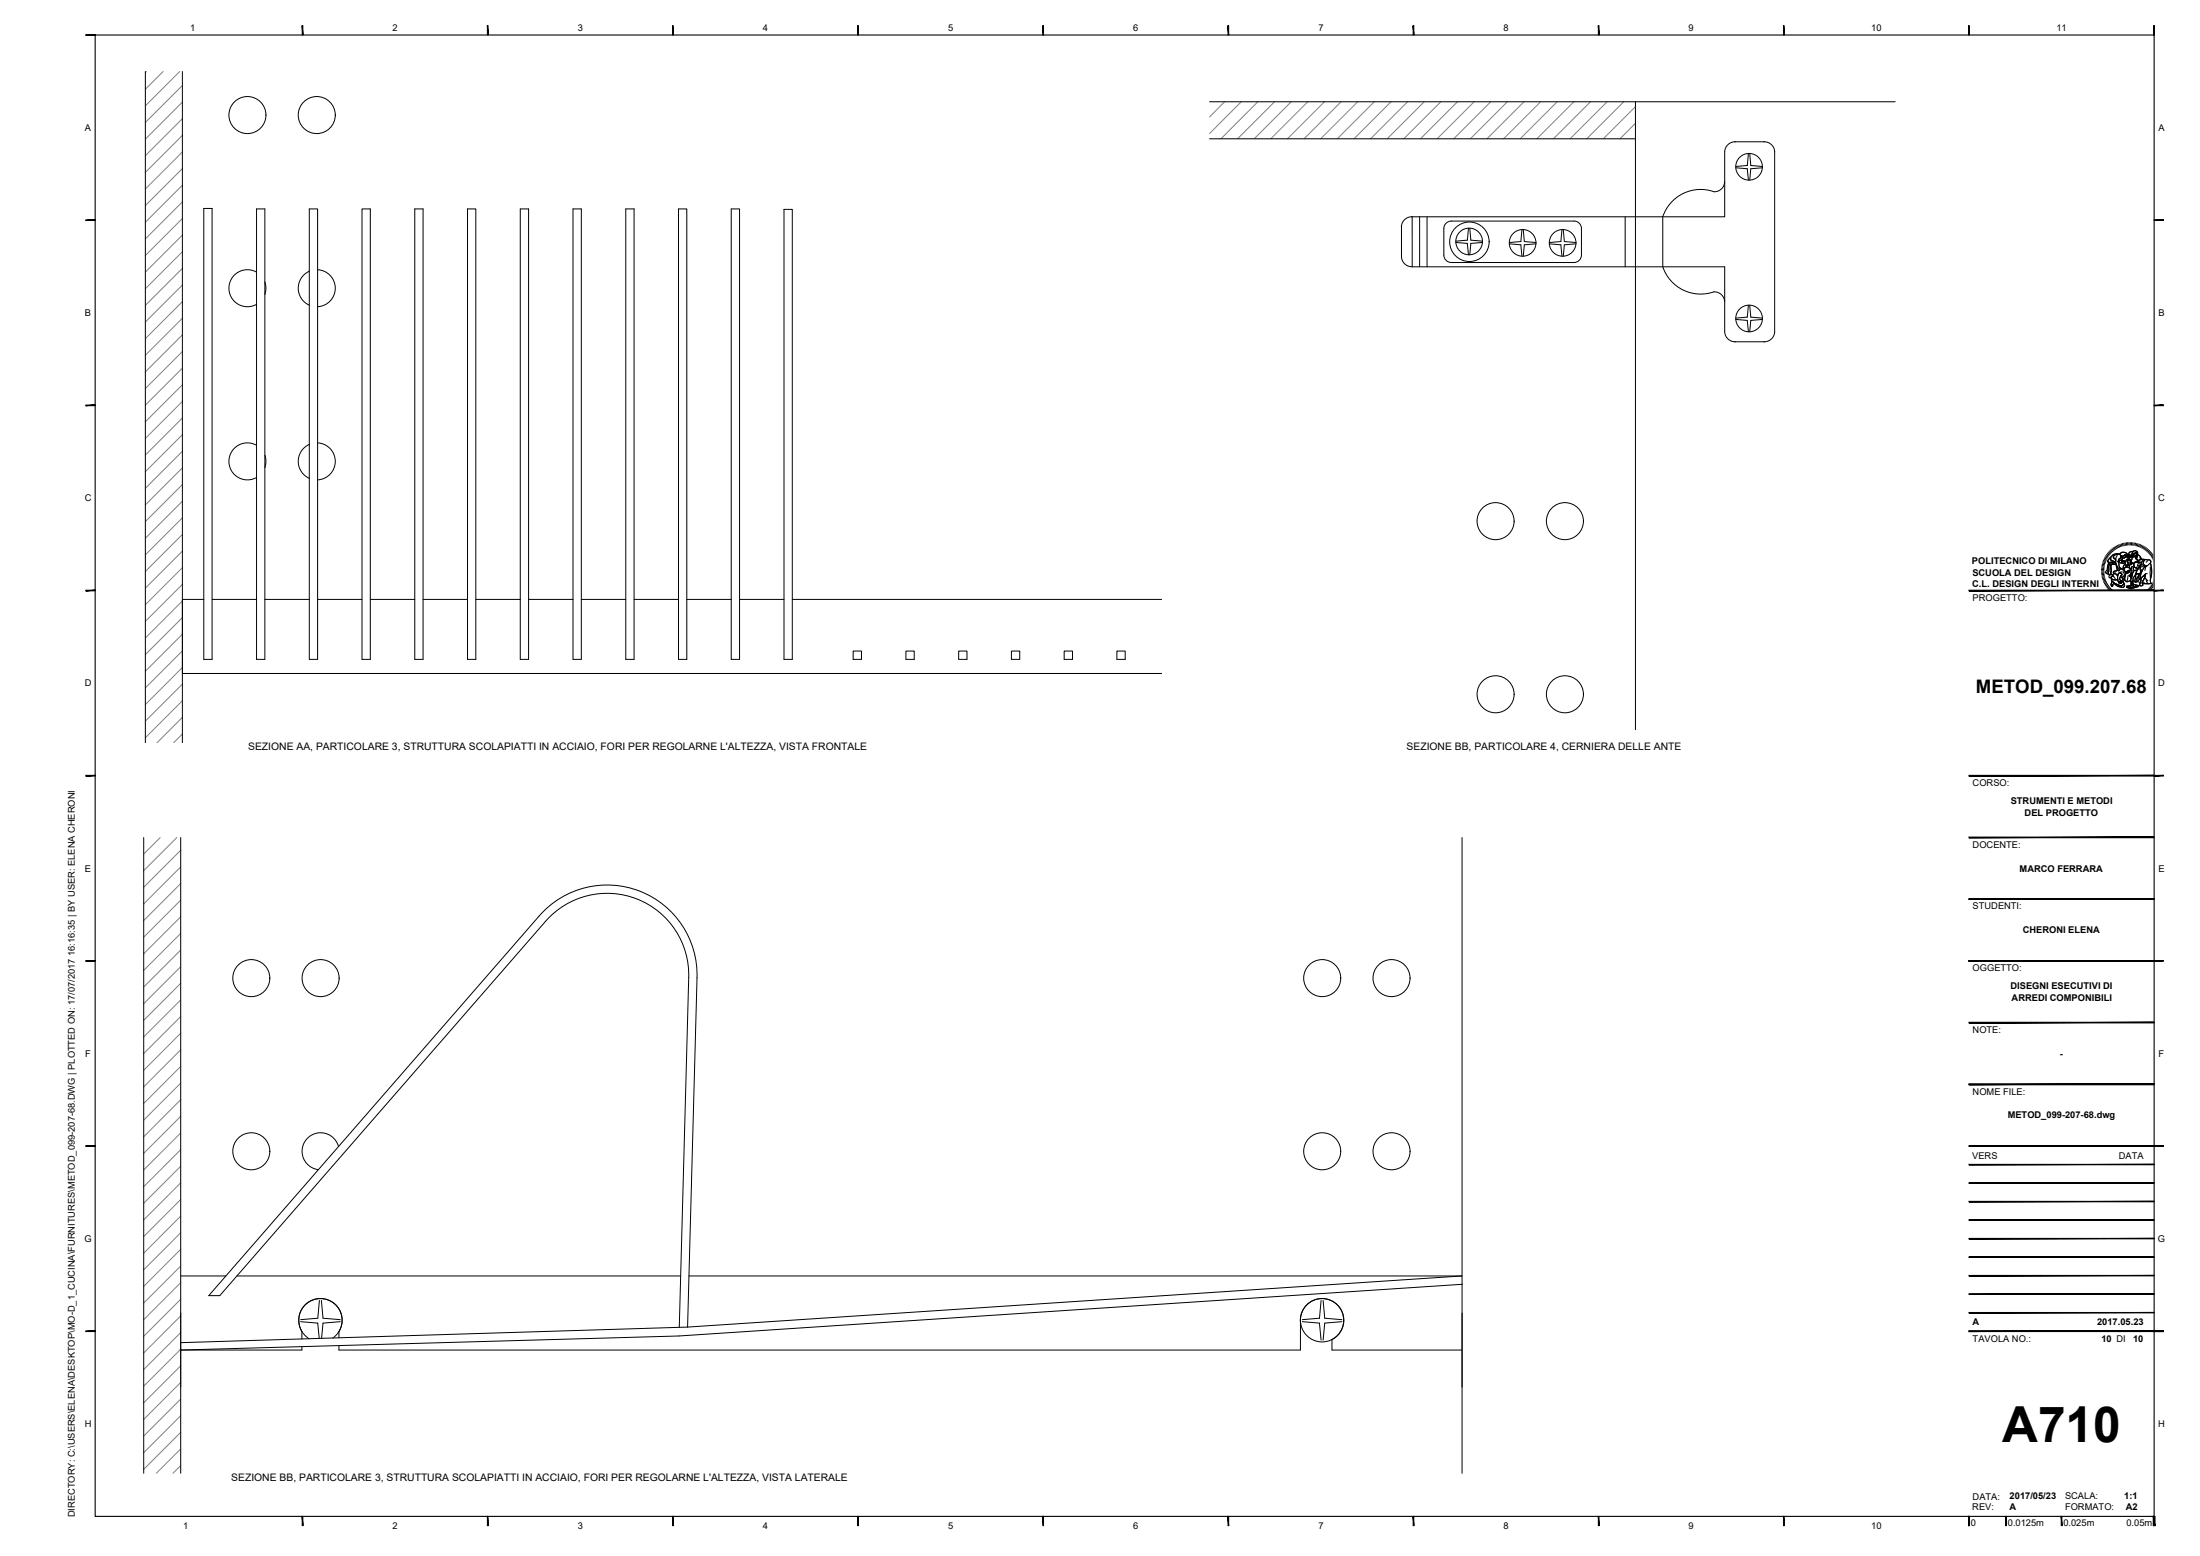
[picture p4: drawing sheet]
<svg xmlns="http://www.w3.org/2000/svg" width="594mm" height="420mm" viewBox="0 0 594 420" stroke-linecap="round" stroke-linejoin="round" font-family="sans-serif">
<!-- layer: A-SECT-MCUT -->
<g fill="none" stroke="#808080" stroke-width=".27">
<path d="M39.5 19.3l-.2 .3M44 19.3l-4.7 4.8M48.5 19.3l-9.2 9.3M49.3 23.1l-10 10M49.3 27.6l-10 10M49.3 32l-10 10.1M49.3 36.5l-10 10M330.7 27.5l-4.1 4.1M335.2 27.5l-8.6 8.6M339.7 27.5l-10 10M344.2 27.5l-10 10M348.7 27.5l-10 10"/>
<path d="M353.2 27.5l-10 10M357.6 27.5l-10 10M362.1 27.5l-10 10M366.6 27.5l-10 10M371.1 27.5l-10 10M375.6 27.5l-10 10M380.1 27.5l-10 10M384.6 27.5l-10 10M389.1 27.5l-10 10M393.6 27.5l-10 10M398.1 27.5l-10 10M402.5 27.5l-10 10"/>
<path d="M407 27.5l-10 10M411.5 27.5l-10 10M416 27.5l-10 10M420.5 27.5l-10 10M425 27.5l-10 10M429.5 27.5l-10 10M434 27.5l-10 10M438.5 27.5l-10 10M441.6 28.8l-8.6 8.7M441.6 33.3l-4.2 4.2M49.3 41l-10 10M49.3 45.5l-10 10"/>
<path d="M49.3 50l-10 10M49.3 54.5l-10 10M49.3 59l-10 10M49.3 63.5l-10 10M49.3 68l-10 10M49.3 72.5l-10 10M49.3 77l-10 10M49.3 81.5l-10 9.9M49.3 85.9l-10 10M49.3 90.4l-10 10M49.3 94.9l-10 10M49.3 99.4l-10 10"/>
<path d="M49.3 103.9l-10 10M49.3 108.4l-10 10M49.3 112.9l-10 10M49.3 117.4l-10 10M49.3 121.9l-10 10M49.3 126.3l-10 10M49.3 130.8l-10 10M49.3 135.3l-10 10M49.3 139.8l-10 10M49.3 144.3l-10 10M49.3 148.8l-10 10M49.3 153.3l-10 10"/>
<path d="M49.3 157.8l-10 10M49.3 162.3l-10 10M49.3 166.8l-10 10M49.3 171.3l-10 10M49.3 175.8l-10 10M49.3 180.2l-10 10M49.3 184.7l-10 10M49.3 189.2l-10 10M49.3 193.7l-6.9 6.9M49.3 198.2l-2.4 2.4M43.3 226.2l-4.5 4.4M47.7 226.2l-8.9 8.9"/>
<path d="M48.8 229.6l-10 10M48.8 234.1l-10 10M48.8 238.6l-10 10M48.8 243.1l-10 10M48.8 247.6l-10 10M48.8 252l-10 10M48.8 256.5l-10 10M48.8 261l-10 10M48.8 265.5l-10 10M48.8 270l-10 10M48.8 274.5l-10 10M48.8 279l-10 10"/>
<path d="M48.8 283.5l-10 10M48.8 288l-10 10M48.8 292.5l-10 10M48.8 297l-10 10M48.8 301.4l-10 10M48.8 305.9l-10 10M48.8 310.4l-10 10M48.8 314.9l-10 10M48.8 319.4l-10 10M48.8 323.9l-10 10M48.8 328.4l-10 10M48.8 332.9l-10 10"/>
<path d="M48.8 337.4l-10 10M48.8 341.9l-10 10M48.8 346.3l-10 10M48.8 350.8l-10 10M48.8 355.3l-10 10M48.8 359.8l-10 10M48.8 364.3l-10 10M48.8 368.8l-10 10M48.8 373.3l-10 10M48.8 377.8l-10 10M48.8 382.3l-10 10M48.8 386.8l-10 10"/>
<path d="M48.8 391.2l-6.6 6.6M48.8 395.7l-2.1 2.1"/>
</g>
<!-- layer: A-FURN -->
<g fill="none" stroke="#000" stroke-width=".27">
<path d="M39.3 19.3v181.3M49.3 19.3v181.3M326.6 27.5h115v169.6M326.6 37.5h115M441.6 27.5h70.2M471.8 45.6l.3 3M472.1 41.5l-.3 3.2M472.5 41.5l.3 3.2M472.8 45.6l-.3 3M69.3 73.5a5 5 0 0 0-7.5 4.3 5 5 0 0 0 7.5 4.4M71.5 76.1l.3 1.7-.3 1.7M83.5 73.3a5 5 0 0 0-3 4.5 5 5 0 0 0 3 4.6"/>
<path d="M85.8 72.8a5 5 0 0 1 4.7 5 5 5 0 0 1-4.7 5M396.2 65.7l.3 3.1M396.5 61.7l-.3 3.1M396.9 61.7l.3 3.1M397.2 65.7l-.3 3.1M410.7 66.1l.3 3.1M411 62l-.3 3.2M411.3 62l.3 3.2M411.6 66.1l-.3 3.1M421.5 66.1l.3 3.1M421.8 62l-.3 3.2M422.1 62l.3 3.2"/>
<path d="M422.4 66.1l-.3 3.1M471.8 86.5l.3 3.1M472.1 82.4l-.3 3.2M472.5 82.4l.3 3.2M472.8 86.5l-.3 3.1M85.8 119.6a5 5 0 0 1 4.7 5 5 5 0 0 1-4.7 5M69.3 120.2a5 5 0 0 0-7.5 4.4 5 5 0 0 0 7.5 4.3M71.5 122.9l.3 1.7-.3 1.7M83.5 120a5 5 0 0 0-3 4.6 5 5 0 0 0 3 4.6M55 161.9h-5.7v20h264.4M57.3 161.9h12M71.5 161.9h12"/>
<path d="M85.8 161.9h12M100 161.9h12M114.2 161.9h12M128.5 161.9h12M142.7 161.9h12M157 161.9h12M171.2 161.9h12M185.5 161.9h12M199.7 161.9h12M213.9 161.9h99.8M38.8 226.2v171.6M48.8 226.2v171.6"/>
<path d="M394.8 226.2v171.6M91.4 309.6a5 5 0 0 0-8.6-2 5 5 0 0 0 3.2 8.2M48.8 344.5h12.2M64 344.5h119.8M186 344.5h208.8M81.5 363.6v.9h-32.7M91.5 361.3v-1.8a5.9 5.9 0 0 0-5-8.9 5.9 5.9 0 0 0-5 8.9v2.1M91.5 363.3v1.2h259.7v-7.4a5.9 5.9 0 0 1 8.6-5.8 5.9 5.9 0 0 1-.1 10.4v2.8h35.1"/>
<circle cx="66.8" cy="31.1" r="5"/>
<circle cx="85.5" cy="31.1" r="5"/>
<circle cx="403.9" cy="140.7" r="5"/>
<circle cx="422.6" cy="140.7" r="5"/>
<circle cx="403.9" cy="187.5" r="5"/>
<circle cx="422.6" cy="187.5" r="5"/>
<circle cx="67.9" cy="264.1" r="5"/>
<circle cx="86.6" cy="264.1" r="5"/>
<circle cx="357" cy="264.1" r="5"/>
<circle cx="375.8" cy="264.1" r="5"/>
<circle cx="67.9" cy="310.9" r="5"/>
<circle cx="357" cy="310.9" r="5"/>
<circle cx="375.8" cy="310.9" r="5"/>
</g>
<!-- layer: COSTR -->
<g fill="none" stroke="#000" stroke-width=".27">
<path d="M468.4 38.3h8.1M468.6 38.3a2.81 2.81 0 0 0-2.9 2.7v17.5h-84.6M476.3 38.3a2.8 2.8 0 0 1 2.9 2.7v48.6a2.81 2.81 0 0 1-2.9 2.7M55 56.3h2.3v121.7h-2.3zM69.3 56.4h2.2v121.6h-2.2zM83.5 56.4h2.3v121.6h-2.3zM97.8 56.4h2.2v121.6h-2.2zM112 56.4h2.2v121.6h-2.2zM126.2 56.4h2.3v121.6h-2.3zM140.5 56.4h2.2v121.6h-2.2zM154.7 56.4h2.3v121.6h-2.3zM169 56.4h2.2v121.6h-2.2z"/>
<path d="M183.2 56.4h2.3v121.6h-2.3zM197.5 56.4h2.2v121.6h-2.2zM211.7 56.5h2.2v121.5h-2.2zM383.3 58.5v13.5M385.4 58.5v13.5M438.9 58.5v13.5M465.7 49.1a2.7 2.7 0 0 1-3.8 2.4 10.8 10.8 0 0 0-12.9 7v13.5a10.8 10.8 0 0 0 13.8 6.8 2.8 2.8 0 0 1 2.9 2.7M468.7 45.3l3.1 .3M471.8 44.7l-3.1 .3M472.8 44.7l3.1 .3M475.9 45.3l-3.1 .3M378.4 61.2a2.81 2.81 0 0 1 2.9-2.7v13.5"/>
<path d="M378.4 61v8.4M378.4 69.3a2.81 2.81 0 0 0 3 2.7M381.3 72h84.4v17.6a2.81 2.81 0 0 0 2.9 2.7M390.5 60.3l.9-.5 .5-.1h33.1a1.99 1.99 0 0 1 2 2v7.2a1.99 1.99 0 0 1-2 2h-33.1a2.01 2.01 0 0 1-2-2v-7.2l.1-.5zM393.1 65.5l3.1 .2M396.2 64.8l-3.1 .3M397.2 64.8l3.1 .3M400.3 65.5l-3.1 .2M407.6 65.8l3.1 .3M410.7 65.2l-3.1 .3M411.6 65.2l3.1 .3M414.7 65.8l-3.1 .3"/>
<path d="M418.4 65.8l3.1 .3M421.5 65.2l-3.1 .3M422.4 65.2l3.1 .3M425.5 65.8l-3.1 .3M468.4 92.3h8.1M468.7 86.3l3.1 .2M471.8 85.6l-3.1 .3M472.8 85.6l3.1 .3M475.9 86.3l-3.1 .2M230.4 175.8h2.2v2.2h-2.2zM244.6 175.8h2.3v2.2h-2.3zM258.9 175.8h2.2v2.2h-2.2z"/>
<path d="M273.1 175.8h2.3v2.2h-2.3zM287.4 175.8h2.2v2.2h-2.2zM301.6 175.8h2.2v2.2h-2.2zM145.6 247.3l-89.2 102.6h2.9l88-101.1a22.1 22.1 0 0 1 24.7-6.1 22.1 22.1 0 0 1 14 21.3l-2.6 94.5M145.6 247.3a24.3 24.3 0 0 1 27.2-6.6 24.3 24.3 0 0 1 15.4 23.3l-2.5 94.3M81.2 356.9l4.6 .4 .4 4.1M86.3 351.2l-.5 4.8-4.6 .3M86.8 351.2l.4 4.8 4.7 .3M91.9 356.9l-4.7 .4-.4 4.1M185.7 358.3l-137 4.3M351.7 356.9l4.6 .4 .4 4.5M356.7 351.2l-.4 4.8-4.6 .3"/>
<path d="M357.3 351.2l.4 4.8 4.7 .3M362.4 356.9l-4.7 .4-.4 4.5M394.8 344.5l-209.1 13.8M394.9 346.8l-211.5 13.9-134.6 3.8M89.9 361.3a5.9 5.9 0 0 0 .9-8.8 5.9 5.9 0 0 0-8.8 .3 5.9 5.9 0 0 0 1.5 8.7"/>
<circle cx="472.3" cy="45" r="3.6"/>
<circle cx="396.7" cy="65.2" r="3.6"/>
<circle cx="396.8" cy="65.3" r="5.3"/>
<circle cx="411.2" cy="65.6" r="3.6"/>
<circle cx="422" cy="65.6" r="3.6"/>
<circle cx="472.3" cy="86" r="3.6"/>
<circle cx="357" cy="356.5" r="5.9"/>
</g>
<!-- layer: G-ANNO-LOGO -->
<g fill="none" stroke="#000" stroke-width=".3">
<path d="M567.5 154.1h.6M567.5 153.8h.6M567.5 153.4l.7 .1M567.5 153.1l.7 .1M567.6 152.7l.7 .1M567.7 152.4l.6 .1M567.8 152l.6 .2M567.9 151.7l.6 .2M568 151.3l.6 .3M568.1 151l.6 .3M568.1 154.5h-.6M568.2 154.8h-.7"/>
<path d="M568.2 155.1l-.7 .1M568.2 155.4l-.6 .2M568.3 150.7l.6 .3M568.3 155.7l-.6 .2M568.4 156.1l-.7 .1M568.4 150.4l.6 .3M568.5 156.4l-.6 .2M568.6 156.7l-.6 .2M568.6 150.1l.6 .3M568.7 157l-.6 .3M568.8 149.8l.6 .4M568.9 157.3l-.6 .3"/>
<path d="M569 157.6l-.6 .3M569.1 149.5l.5 .4M569.2 157.8l-.6 .4M569.3 149.2l.5 .5M569.4 151.8h.6a.84 .84 0 0 0 1.3-.1l.1 .6-1 .1a.78 .78 0 0 1-1.1-.5zM569.4 151.8v.4M569.4 158.1l-.6 .4M569.5 148.9l.5 .5M569.5 152.3l-.2 .5-.2 1.4-.3 .6 .4 .2M569.6 158.4l-.6 .4M569.7 150.7l.3-.2-.1 .3a.81 .81 0 0 0 1 .8l.3 .1-.1 .2a.74 .74 0 0 1-1.1-.1l-.3 .1a.51 .51 0 0 1-.5-.4 .51 .51 0 0 1 .3-.6zM569.8 148.7l.4 .5"/>
<path d="M569.8 158.6l-.6 .5M569.8 152.3l-.3 .5v1.4l-.3 .8 .7 .2M569.8 152.3l.4 .1-.2 .4 .1 1.2-.1 1.1-.1 .1a.44 .44 0 0 1-.6-.2 .44 .44 0 0 1 .1-.6l.1-1.4zM570 150.5l-.6 .6a.44 .44 0 0 0-.2 .5 .44 .44 0 0 0 .5 .3h.6a.65 .65 0 0 0 1-.2M570 158.9l-.5 .4M570 148.4l.5 .6M570 155.9a1.21 1.21 0 0 0 1.8 .5M570.1 150.2l.6-.5 1.3-.1a.99 .99 0 0 0-1.2 1l.5 .3v.8l-.5-.1a.75 .75 0 0 1-.9-.8zM570.2 156.3v.5l.8 .7 1.9 .9M570.2 156.2l.7 .4 .9-.2 .4 .8v.2l.2-.2 .3 .4-.2-.6 .3 .4-.1-.4 .4 .1-.8-.6 .3-.8 .4 .2 .3 1a.79 .79 0 0 1 .1 .9 .79 .79 0 0 1-.9 .3l-1.7-.8-.6-.5zM570.2 159.1l-.5 .5M570.2 152.4l1.2-.1 .6 1.2-.1 .5-.4 .1a.6 .6 0 0 0-.8 .7l.2 .1-.4 .5a.56 .56 0 0 1-.5-.9v-1.7z"/>
<path d="M570.2 152.4l-.2 .6 .1 2.1M570.3 148.2l.4 .5M570.3 156.9l.8 .6 1.4 .6h.6l.4-.6a.65 .65 0 0 1 0 1 .65 .65 0 0 1-.9 0l-1.3-.6a.44 .44 0 0 0-.5-.3 .44 .44 0 0 0-.3 .5v.2h-.3a.86 .86 0 0 1 0-1.2zM570.3 156.9l-.1 .2a.83 .83 0 0 0 0 1.2l.4-.2-.2-.1a.49 .49 0 0 1 .4-.4 .49 .49 0 0 1 .5 .3l.9 .5a1.25 1.25 0 0 0 1.5-.1l-.2-.8M570.4 159.3l-.4 .5M570.5 155.4a.5 .5 0 0 0-.8-.2 .5 .5 0 0 0 .1 .8 .61 .61 0 0 1 .6-.4 .61 .61 0 0 1 .5 .4l.3 .2M570.6 148l.4 .5M570.7 159.5l-.5 .6M570.7 155l.4-.2 .2 .1a.73 .73 0 0 1 .5 1v.5a1.19 1.19 0 0 1-1.8-.5l.7-.2-.2-.3zM570.7 154.4l1.2-.4 .3 .1 .2-.4 .5-.1 .6 .2 .3 .4a1 1 0 0 1 0 1.2 1 1 0 0 1-1.1 .4v-.3a.47 .47 0 0 0 .1-.7 .47 .47 0 0 0-.8 .2l-.1 .4-.8-.6a.29 .29 0 0 1-.4 0 .29 .29 0 0 1 0-.4zM570.9 147.8l.3 .6M570.9 150l.9-.4a.75 .75 0 0 1 .9 .6 .75 .75 0 0 1-.5 .9l-.2 .4 .1 .4a1.41 1.41 0 0 0 .6 1.5l.2 .2-.5 .1-.1 .3a.32 .32 0 0 1-.4 0 .32 .32 0 0 1 0-.5l-.6-1.4v-1.2l-.6-.4z"/>
<path d="M570.9 159.7l-.4 .6M571.1 154.7l.7 .7M571.1 154.8l-.5 .4 .1 .4M571.2 147.6l.3 .6M571.2 159.9l-.4 .6M571.4 152.3l-2-.1-.4 1.6-.5 .7 .3 .3M571.5 147.4l.3 .6M571.5 152.7l.2 1.3M571.7 149.9l-.3 .7-.1 1.2 .6 1.6a.38 .38 0 0 0 0 .5 .38 .38 0 0 0 .4 .2l.1-.4 .5-.2a1.04 1.04 0 0 1-.7-1.4 1.49 1.49 0 0 1 .5-1.7 1.04 1.04 0 0 0-1.4-.8l-.7 .2-.5 .4-.2 .6a.81 .81 0 0 0 1 .8l.3 .1M571.8 147.3l.3 .6M571.9 154l-.4 .1a.6 .6 0 0 0-.8 .7l.2 .1M572 149.6a.87 .87 0 0 0-.9 .2 .87 .87 0 0 0-.2 1l.4 .1"/>
<path d="M572.1 147.1l.3 .6M572.2 154.7a.47 .47 0 0 1 .7 .2 .47 .47 0 0 1-.2 .6l-.4 1 .8 .7-.4-.2 .1 .5-.3-.5 .2 .6-.3-.4-.2 .2v-.2l-.4-.6 .1-1.2zM572.2 154.7a.47 .47 0 0 1 .7 .2 .47 .47 0 0 1-.2 .6l-.4 1 .8 .7-.4-.2 .1 .4-.3-.4 .1 .6-.2-.4-.2 .2v-.2l-.4-.6v-1.1zM572.2 151l1-.4-.1 .5-1.1 .5zM572.3 151.5l.7-.3 .3 .2-.4 .2 .2 .4a.61 .61 0 0 1-.8-.5zM572.3 151.5a.57 .57 0 0 0 .8 .5M572.4 149.7l.7-.6 1 .2a.3 .3 0 0 1 .4 .3 .3 .3 0 0 1-.4 .3l-.3-.2-.5 .5-.6-.2M572.4 147l.3 .6M572.5 149.4l.5-.3h.6l.7 .4a.23 .23 0 0 1 .2 .3 .23 .23 0 0 1-.3 .1l-.4-.2-.4 .4-.4 .1-.6-.5zM572.7 150l.6 .2 .6-.5 .3 .2-.2 .6-.4 .2-.4-.2-.6 .2zM572.8 146.9l.2 .6M572.9 153.6l.6 .2 .4 .6a.82 .82 0 0 1-.2 1.1h-.1"/>
<path d="M573 151.5h.8l-.2 .1a.37 .37 0 0 1-.2 .5 .37 .37 0 0 1-.5-.2zM573 155.9l.3 1a.8 .8 0 0 1 .1 .9 .8 .8 0 0 1-.9 .3M573 151.2l.3 .2M573.1 150.9v.2l-1.1 .5M573.1 154.4l-.8 .2M573.1 146.8l.2 .6M573.2 150.6l-.4 .5M573.3 154.1l.7 .5M573.4 151.5a.33 .33 0 0 0-.4 .3 .33 .33 0 0 0 .4 .3 .33 .33 0 0 0 .2-.5l.2-.1-.6 .1M573.4 154.6a.7 .7 0 0 1 .2 .9 .7 .7 0 0 1-1 .2M573.5 153.5l.6-.4h.6l.5 .4a.32 .32 0 0 1 .1 .5 .32 .32 0 0 1-.4 0l-.3 .2a.5 .5 0 0 1-.6 .3 .5 .5 0 0 1-.4-.5zM573.5 153.8l.1-.4a.91 .91 0 0 1 1.3-.1l.3 .1a.32 .32 0 0 1 .2 .4 .32 .32 0 0 1-.3 .3l-1.2 .3"/>
<path d="M573.5 146.7l.1 .6M573.5 156.4l.8 .7M573.7 150.5v.1M573.8 150.1l.2 .1M573.8 155.8v.9M573.8 152.4a1.25 1.25 0 0 0-.5 1.3M573.8 146.6l.1 .7M573.8 150.1v.1M573.9 154.4l1.2-.4-.2 .5-.4 .3-.5-.2zM573.9 154.4l.6 .4 .4-.3v-.3l.5-.4-.3-.4-.5-.3h-.6l-.5 .7-.2-.1v-.5l.5-.8 .2 .2h1.1l.5-.4v-.3l.6 .2v.5a.62 .62 0 0 1-.1 .9l.1 .7-.3 .5-.4 .1-.2 .6h-.4l.3 .3 .3-.1v.4l.1-.3-.3 1.1a.98 .98 0 0 1-1.5 0l-.3-.4 .3-.6 .2-1.1M573.9 155.2l-.3 1-.4 .4M574.1 154.6h-.1"/>
<path d="M574.2 150.3l.8-.2a.29 .29 0 0 1 .2 .5 .29 .29 0 0 1-.5 0zM574.2 146.6l.1 .6M574.2 149.9l-.2 .6-.4 .2-.4-.2-.6 .2M574.2 151.2l.5-.3 .4 .1 .5 1a.22 .22 0 0 1-.1 .3 .22 .22 0 0 1-.3-.1 .22 .22 0 0 1 .2-.3l-.2-.7a.44 .44 0 0 0-.7-.1 .44 .44 0 0 0 .1 .7l.1 .4a.43 .43 0 0 1-.7 .4 .43 .43 0 0 1 0-.7zM574.3 158.3l2-.4 1.1 .2-2 .6zM574.3 158.3l1.1 .4v.3l-1.1-.4zM574.5 151.1l.5-.1 .4 .7a.63 .63 0 0 1-.1 .7 .63 .63 0 0 1-.7 .2zM574.5 146.5l.1 .7M574.6 150.1l.1-.2a.53 .53 0 0 1 .8 .4l-.3 .1M574.6 155.5l-.3 1.6 1-.2M574.6 154.6h.1M574.6 149.9h.1a.52 .52 0 0 1 .8 .4l-.3 .1-.2-.3h-.4z"/>
<path d="M574.7 154.2l.1 .1M574.7 154.5l.1 .1M574.8 154.3h-.1M574.8 151.3h.1M574.9 151.3l-.2 .1M574.9 146.5v.7M575 150.2l-.5-.1-.3 .2 .2 .1a.36 .36 0 0 0 .5 .2 .36 .36 0 0 0 .3-.4l-.2-.1v.2M575 152.6v.7M575 155.3l.3 .1 .2-.6 .4-.1-.4 1.3v-.4h-.3zM575.1 154.1l-.2 .5a.51 .51 0 0 1-.8-.1M575.1 151.1l.2 .3-.1 .1M575.2 151.3a.43 .43 0 0 0-.7-.2 .43 .43 0 0 0 .1 .7 .5 .5 0 0 1-.1 .8 .5 .5 0 0 1-.7-.4l.4-1 .7-.3 .6 .5 .1 .8-.2 .2-.2-.4"/>
<path d="M575.3 146.5l-.1 .7M575.3 151.6l-.2 .1M575.3 151.4a.43 .43 0 0 1 0 .7 .43 .43 0 0 1-.6-.1l-.1-.1M575.3 152.3l-.3 .3h-.4M575.4 158.7l2.1-.6-.1 .3-2 .6zM575.4 158.7v.3M575.5 150.3a.99 .99 0 0 1 0 1.2M575.5 154.8h.1M575.5 155.5l-.1 .4 .2-.2M575.5 149.9l.2 .4M575.6 151.9l-.1-.5a.84 .84 0 0 0 0-1.1l-.4-.5a.45 .45 0 0 1-.2-.6 .45 .45 0 0 1 .6-.2 .27 .27 0 0 1 .4-.1 .27 .27 0 0 1-.1 .5v1.1l.2-.1v-.4a.42 .42 0 0 0 .3 .3 .42 .42 0 0 0 .5-.1l-.1 .6 .2-.1 .4 .7-1.1 .7M575.6 146.5v.7"/>
<path d="M575.7 155.2l-.2 .3v-.3M575.7 152.9l-.2 1.4M575.7 152.1l.4 .2M575.7 157l.2-.1 .2 1-.3-.5-.4 .6zM575.8 154.1l-.4 .3v.5M575.9 154.7l-.4 .1-.2 .6h-.4l.3 .3 .3-.1M575.9 153l-.4 .8M576 146.6l-.1 .6M576 149h-.5a.61 .61 0 0 0-.6 .7M576.1 148.9l.6-.2 .4 .2 .1 .4v.7l-.4 .9v-.7l.3-.5-.3-.5-.2 .2a.78 .78 0 0 0-.6 1.1h-.2l-.1-.8zM576.1 150l.2 .3 .5-.1M576.1 148.9l.6-.2 .5 .5v.8l-.4 .9v-.7l.3-.5a.32 .32 0 0 0-.2-.4 .32 .32 0 0 0-.4 .1h-.3l-.2 1-.2 .1-.1-.8z"/>
<path d="M576.2 152.1l.1-.1a1.52 1.52 0 0 1 1.9 0 1.33 1.33 0 0 1-1.4 1.5l-.6-.7zM576.2 149.5l.6-.3 .3 .5-.3 .5a.4 .4 0 0 1-.4 .1 .4 .4 0 0 1-.3-.3zM576.2 149.7l.2 .1M576.2 154l.9-.1-.7 1.6a1.53 1.53 0 0 0-.5 1.5h-.2l-.2 .5-.2-1zM576.2 154.1l-.9 2.5 .2 .9-.1 .9 .4-1 .3 .8-.2-1.3-.4 .6M576.3 146.6l-.1 .7M576.3 150.2h.1M576.3 153.1a.62 .62 0 0 0-.1 .9l1-.1 .4-.6M576.3 149.8h.1M576.4 150.1h.1M576.7 146.7l-.2 .6M576.7 149.9l.2 .1"/>
<path d="M576.8 155l.7-.1-.5 1.4 .2 .7-.3 .2-.5-.2zM576.8 149.9l-.1 .1M576.9 150.7l.4 .7M577 153.2h.1M577 146.7l-.1 .7M577 151.6h.1a2.25 2.25 0 0 1 1.8-.5l-.7 .9zM577.1 153.9l-.7 1.6a1.53 1.53 0 0 0-.5 1.5M577.2 153.1l-.3 .1M577.2 149.7a1.26 1.26 0 0 1 .9 1.1l.3 .2-.4 .1a.63 .63 0 0 1-.8 .1 .63 .63 0 0 1-.2-.8zM577.2 153.4l-.1 .1M577.2 149.7l.7 .5 .2 .5M577.4 146.8l-.2 .7"/>
<path d="M577.4 158.1v.3l-2 .6-1.1-.4v-.3l1.1 .4 2-.6a6.1 6.1 0 0 0-3.1 .2M577.7 146.9l-.2 .7M577.8 152.8l-.1 .4M577.8 151.8l.3 .1 .2 .3M577.8 153l.2 .1-.1 .7a.71 .71 0 0 1-.2 1.1l-1 .1 .4-1.1zM577.8 150.6l.6 .4M577.9 154.9h-.2a.84 .84 0 0 0-.9 .3 .84 .84 0 0 0-.1 .9l-.3 .9 .5 .2a.44 .44 0 0 0 .1-.8l.5-1.5M577.9 156.3l-.1 .2 .3 .2M578 147.1l-.2 .6M578 153.1v1.2l-.2 1a1.85 1.85 0 0 0-.2 2l.3 .2M578.2 156l1.1-1-.5 1.6a1.19 1.19 0 0 0-.2 1.4l-.1 .1a.45 .45 0 0 1-.7 0 .45 .45 0 0 1 .1-.7zM578.2 152a1.04 1.04 0 0 1 .7-.9 1.04 1.04 0 0 1 1 .1 .55 .55 0 0 1 .8 .2 .55 .55 0 0 1-.2 .8l-.3 .3a1.09 1.09 0 0 1-1.9-.3"/>
<path d="M578.3 152.2l-.5 .6a.69 .69 0 0 1-.5 .7 .69 .69 0 0 1-.7-.3 .75 .75 0 0 1-.1-1.2l.5-.2a.33 .33 0 0 1 .5 .2 .33 .33 0 0 1-.2 .4v.2a.24 .24 0 0 0 .2 .3 .24 .24 0 0 0 .3-.2l.1-.3-.1-.6-.7-.2-.8 .4-.1 .6M578.3 153.8l.1 .5M578.4 147.2l-.3 .6M578.7 147.4l-.3 .6M578.8 153l-.9 .1M578.8 157.2l.6 .4M579 147.5l-.3 .6M579 151a2.39 2.39 0 0 0-2 .6M579.2 159.9l.3 .5M579.2 156l.8 .9M579.2 153a6.5 6.5 0 0 0-1.4 3.4l1.5-1.4 .5-.1M579.3 151.1l.5 .1a.64 .64 0 0 1 .7 0 .64 .64 0 0 1 .2 .7l.2 1.2a7.8 7.8 0 0 1-.2 3.6l.3 .9h-2a.45 .45 0 0 1-.6-.3 .45 .45 0 0 1 .3-.6l.6-1.7-1.5 1.4a5.9 5.9 0 0 1 1.5-3.4l.4-.2a.93 .93 0 0 1-1-.7 .93 .93 0 0 1 .6-1z"/>
<path d="M579.3 151.1a.91 .91 0 0 0-.6 1 .91 .91 0 0 0 1 .7M579.3 147.7l-.4 .6M579.3 155l-.5 1.6a1.24 1.24 0 0 0-.2 1.4l-.1 .1a.45 .45 0 0 1-.7 0 .45 .45 0 0 1 .1-.7l.3-1.4M579.4 159.7l.4 .5M579.4 153l-.2 1M579.6 156.4l.2 .9 .4 .3M579.6 147.9l-.4 .6M579.7 159.5l.4 .5M579.8 151.5l-.2 .3M579.9 148.2l-.4 .5M579.9 159.2l.5 .5M580.1 148.4l-.4 .5"/>
<path d="M580.1 159l.5 .5M580.4 158.8l.5 .4M580.4 148.6l-.5 .5M580.6 158.5l.5 .4M580.6 153.1l.1 3.4M580.7 148.9l-.5 .4M580.7 152a9.8 9.8 0 0 1 0 5l.3 .6-2.5-.1M580.8 158.3l.5 .4M580.9 149.1l-.5 .5M581 158l.5 .4M581.1 149.4l-.5 .4M581.1 157.7l.6 .4"/>
<path d="M581.3 157.4l.6 .3M581.3 149.7l-.5 .4M581.4 157.1l.6 .3M581.6 150l-.6 .4M581.6 156.8l.6 .3M581.7 156.5l.6 .3M581.7 150.3l-.6 .3M581.8 156.2l.6 .2M581.9 155.9l.6 .2M581.9 150.6l-.6 .3M582 155.6l.6 .1M582 155.3l.7 .1"/>
<path d="M582 155h.7M582.1 150.9l-.6 .3M582.1 154.6l.7 .1M582.1 154.4h.7M582.2 151.3l-.6 .2M582.3 151.6l-.6 .2M582.5 151.9l-.7 .2M582.5 152.3l-.6 .1M582.6 152.6l-.6 .2M582.7 153l-.7 .1M582.7 153.3l-.6 .1M582.8 153.7h-.7"/>
<path d="M582.8 154l-.7 .1M571.5 160.1l-.4 .6M571.8 160.3l-.4 .6M572 160.4l-.2 .6M572.3 160.6l-.2 .6M572.6 160.7l-.2 .6M572.9 160.8l-.2 .6M573.3 160.9l-.2 .6M573.6 161l-.2 .6M573.9 161l-.1 .7M574.2 161.1l-.1 .6M574.5 161.1v.7"/>
<path d="M574.9 161.1l-.1 .7M575.2 161.1v.7M575.5 161.1l.1 .7M575.8 161.1l.1 .7M576.2 161.1l.1 .6M576.5 161l.1 .7M576.8 160.9l.2 .7M577.1 160.8l.2 .7M577.4 160.7l.2 .7M577.7 160.6l.3 .7M578 160.5l.3 .6M578.3 160.4l.3 .6"/>
<path d="M578.6 160.2l.3 .6M578.9 160l.4 .6"/>
</g>
<!-- layer: G-ANNO-TTLB -->
<g fill="#fff" stroke="#fff" stroke-width=".27">
<path d="M556.7 159.5l30.7 4.3-5.7-4.3zM556.7 159.5l30.7 4.3h-30.7z"/>
<path d="M581.7 144.9h5.7l-5.7 14.6zM587.4 144.9l-5.7 14.6 5.7 4.3z"/>
</g>
<path d="M556.7 159.5h25v-14.6h5.7v18.9h-30.7z" fill="none" stroke="#fff" stroke-width=".27"/>
<g fill="#000" stroke="#000" stroke-width=".27">
<path d="M23.2 9.5h2.5v-.1zM23.2 9.4h2.5l-2.5 .1z"/>
<path d="M81.6 7l.2 2.5v-2.5zM81.6 7l.2 2.5h-.2z"/>
<path d="M131.6 7l.2 2.5v-2.5zM131.6 7l.2 2.5h-.2z"/>
<path d="M181.6 7l.2 2.5v-2.5zM181.6 7l.2 2.5h-.2z"/>
<path d="M231.6 7l.2 2.5v-2.5zM231.6 7l.2 2.5h-.2z"/>
<path d="M281.6 7l.2 2.5v-2.5zM281.6 7l.2 2.5h-.2z"/>
<path d="M331.6 7l.2 2.5v-2.5zM331.6 7l.2 2.5h-.2z"/>
<path d="M381.6 7l.2 2.5v-2.5zM381.6 7l.2 2.5h-.2z"/>
<path d="M431.6 7l.2 2.5v-2.5zM431.6 7l.2 2.5h-.2z"/>
<path d="M481.6 7l.2 2.5v-2.5zM481.6 7l.2 2.5h-.2z"/>
<path d="M531.6 7l.2 2.5v-2.5zM531.6 7l.2 2.5h-.2z"/>
<path d="M581.6 7l.2 2.5v-2.5zM581.6 7l.2 2.5h-.2z"/>
<path d="M23.2 59.5h2.5v-.1zM23.2 59.4h2.5l-2.5 .1z"/>
<path d="M581.7 59.5h2.5v-.1zM581.7 59.4h2.5l-2.5 .1z"/>
<path d="M23.2 109.6h2.5v-.2zM23.2 109.4h2.5l-2.5 .2z"/>
<path d="M581.7 109.6h2.5v-.2zM581.7 109.4h2.5l-2.5 .2z"/>
<path d="M23.2 159.5h2.5v-.1zM23.2 159.4h2.5l-2.5 .1z"/>
<path d="M531.7 159.5h50v-.1zM531.7 159.4h50l-50 .1z"/>
<path d="M581.7 159.5h2.5v-.1zM581.7 159.4h2.5l-2.5 .1z"/>
<path d="M23.2 209.6h2.5v-.2zM23.2 209.4h2.5l-2.5 .2z"/>
<path d="M531.7 209.6h50v-.2zM531.7 209.4h50l-50 .2z"/>
<path d="M581.7 209.6h2.5v-.2zM581.7 209.4h2.5l-2.5 .2z"/>
<path d="M531.7 226.2h50v-.2zM531.7 226h50l-50 .2z"/>
<path d="M23.2 259.5h2.5v-.1zM23.2 259.4h2.5l-2.5 .1z"/>
<path d="M531.7 242.7v.2l50-.2zM531.7 242.9l50-.2v.2z"/>
<path d="M531.7 259.4v.1l50-.1zM531.7 259.5l50-.1v.1z"/>
<path d="M531.7 259.4v.1l50-.1zM531.7 259.5l50-.1v.1z"/>
<path d="M531.7 259.4v.1l50-.1zM531.7 259.5l50-.1v.1z"/>
<path d="M531.7 259.4v.1l50-.1zM531.7 259.5l50-.1v.1z"/>
<path d="M531.7 242.9h50v-.2zM531.7 242.7h50l-50 .2z"/>
<path d="M581.7 259.5h2.5v-.1zM581.7 259.4h2.5l-2.5 .1z"/>
<path d="M531.7 276v.2l50-.2zM531.7 276.2l50-.2v.2z"/>
<path d="M531.7 292.7v.2l50-.2zM531.7 292.9l50-.2v.2z"/>
<path d="M531.7 292.7v.2l50-.2zM531.7 292.9l50-.2v.2z"/>
<path d="M23.2 309.5h2.5v-.1zM23.2 309.4h2.5l-2.5 .1z"/>
<path d="M531.7 319.4h50zM531.7 319.5l50-.1z"/>
<path d="M531.7 314.4h50zM531.7 314.5l50-.1z"/>
<path d="M531.7 309.4v.1l50-.1zM531.7 309.5l50-.1v.1z"/>
<path d="M581.7 309.5h2.5v-.1zM581.7 309.4h2.5l-2.5 .1z"/>
<path d="M581.7 309.5h2.5v-.1zM581.7 309.4h2.5l-2.5 .1z"/>
<path d="M531.7 339.4h50zM531.7 339.5l50-.1z"/>
<path d="M531.7 334.4h50zM531.7 334.5l50-.1z"/>
<path d="M531.7 329.4h50zM531.7 329.5l50-.1z"/>
<path d="M531.7 324.4h50zM531.7 324.5l50-.1z"/>
<path d="M23.2 359.6h2.5v-.2zM23.2 359.4h2.5l-2.5 .2z"/>
<path d="M531.7 359.4v.2l50-.2zM531.7 359.6l50-.2v.2z"/>
<path d="M531.7 359.4v.2l50-.2zM531.7 359.6l50-.2v.2z"/>
<path d="M531.7 354.4h50zM531.7 354.5l50-.1z"/>
<path d="M531.7 349.4h50zM531.7 349.5l50-.1z"/>
<path d="M531.7 344.4h50zM531.7 344.5l50-.1z"/>
<path d="M581.7 359.6h2.5v-.2zM581.7 359.4h2.5l-2.5 .2z"/>
<path d="M581.7 359.6h2.5v-.2zM581.7 359.4h2.5l-2.5 .2z"/>
<path d="M581.7 359.6h2.5v-.2zM581.7 359.4h2.5l-2.5 .2z"/>
<path d="M581.7 359.6h2.5v-.2zM581.7 359.4h2.5l-2.5 .2z"/>
<path d="M81.6 409.5l.2 2.5v-2.5zM81.6 409.5l.2 2.5h-.2z"/>
<path d="M131.6 409.5l.2 2.5v-2.5zM131.6 409.5l.2 2.5h-.2z"/>
<path d="M181.6 409.5l.2 2.5v-2.5zM181.6 409.5l.2 2.5h-.2z"/>
<path d="M231.6 409.5l.2 2.5v-2.5zM231.6 409.5l.2 2.5h-.2z"/>
<path d="M281.6 409.5l.2 2.5v-2.5zM281.6 409.5l.2 2.5h-.2z"/>
<path d="M331.6 409.5l.2 2.5v-2.5zM331.6 409.5l.2 2.5h-.2z"/>
<path d="M381.6 409.5l.2 2.5v-2.5zM381.6 409.5l.2 2.5h-.2z"/>
<path d="M431.6 409.5l.2 2.5v-2.5zM431.6 409.5l.2 2.5h-.2z"/>
<path d="M481.6 409.5l.2 2.5v-2.5zM481.6 409.5l.2 2.5h-.2z"/>
<path d="M531.6 409.5v2.5h.2zM531.6 409.5h.2v2.5z"/>
<path d="M531.6 409.5l.2 2.5v-2.5zM531.6 409.5l.2 2.5h-.2z"/>
<path d="M541.6 409.5l.2 2.5v-2.5zM541.6 409.5l.2 2.5h-.2z"/>
<path d="M556.6 409.5l.2 2.5v-2.5zM556.6 409.5l.2 2.5h-.2z"/>
<path d="M581.6 409.5l.2 2.5v-2.5zM581.6 409.5l.2 2.5h-.2z"/>
<path d="M581.4 409.5l.5 2.5v-2.5zM581.4 409.5l.5 2.5h-.5z"/>
</g>
<path d="M25.7 9.5h556v400h-556z" fill="none" stroke="#000" stroke-width=".3"/>
<text font-size="13.4" x="540.7" y="389.3">A710</text>
<text font-size="5" x="533.6" y="187.2">METOD_099.207.68</text>
<g font-size="2.8">
<text x="67" y="202.6">SEZIONE AA, PARTICOLARE 3, STRUTTURA SCOLAPIATTI IN ACCIAIO, FORI PER REGOLARNE L'ALTEZZA, VISTA FRONTALE</text>
<text x="379.8" y="202.6">SEZIONE BB, PARTICOLARE 4, CERNIERA DELLE ANTE</text>
<text x="62.4" y="400">SEZIONE BB, PARTICOLARE 3, STRUTTURA SCOLAPIATTI IN ACCIAIO, FORI PER REGOLARNE L'ALTEZZA, VISTA LATERALE</text>
</g>
<g font-size="2.5">
<text x="51.3" y="8.3">1</text>
<text x="106" y="8.3">2</text>
<text x="156" y="8.3">3</text>
<text x="206" y="8.3">4</text>
<text x="256" y="8.3">5</text>
<text x="306" y="8.3">6</text>
<text x="356" y="8.3">7</text>
<text x="406" y="8.3">8</text>
<text x="456" y="8.3">9</text>
<text x="505.3" y="8.3">10</text>
<text x="555.3" y="8.3">11</text>
<text x="23" y="35.4">A</text>
<text x="582.8" y="35.4">A</text>
<text x="23" y="85.4">B</text>
<text x="582.8" y="85.4">B</text>
<text x="22.9" y="135.4">C</text>
<text x="582.8" y="135.4">C</text>
<text x="532.5" y="152.4">POLITECNICO DI MILANO</text>
<text x="532.6" y="155.4">SCUOLA DEL DESIGN</text>
<text x="532.6" y="158.4">C.L. DESIGN DEGLI INTERNI</text>
<text x="532.7" y="162.2">PROGETTO:</text>
<text x="22.9" y="185.4">D</text>
<text x="582.8" y="185.4">D</text>
<text x="532.7" y="212.2">CORSO:</text>
<text x="543" y="217.2">STRUMENTI E METODI</text>
<text x="546.7" y="220.2">DEL PROGETTO</text>
<text x="532.7" y="228.9">DOCENTE:</text>
<text x="23" y="235.4">E</text>
<text x="545.4" y="235.4">MARCO FERRARA</text>
<text x="582.8" y="235.4">E</text>
<text x="532.7" y="245.6">STUDENTI:</text>
<text x="546.2" y="252">CHERONI ELENA</text>
<text x="532.7" y="262.2">OGGETTO:</text>
<text x="542.9" y="267.2">DISEGNI ESECUTIVI DI</text>
<text x="543.2" y="270.2">ARREDI COMPONIBILI</text>
<text x="532.7" y="278.9">NOTE:</text>
<text x="23" y="285.4">F</text>
<text x="556.2" y="285.4">-</text>
<text x="582.9" y="285.4">F</text>
<text x="532.7" y="295.6">NOME FILE:</text>
<text x="542.1" y="301.8">METOD_099-207-68.dwg</text>
<text x="532.6" y="312.9">VERS</text>
<text x="572.2" y="312.9">DATA</text>
<text x="22.8" y="335.4">G</text>
<text x="582.7" y="335.4">G</text>
<text x="532.7" y="357.9">A</text>
<text x="566.3" y="357.9">2017.05.23</text>
<text x="532.7" y="362.4">TAVOLA NO.:</text>
<text x="567.5" y="362.4">10 DI</text>
<text x="576" y="362.4">10</text>
<text x="22.9" y="385.4">H</text>
<text x="582.8" y="385.4">H</text>
<text x="532.6" y="407.8">REV:</text>
<text x="532.7" y="404.9">DATA:</text>
<text x="542.7" y="407.9">A</text>
<text x="542.7" y="404.8">2017/05/23</text>
<text x="557.6" y="404.9">SCALA:</text>
<text x="557.6" y="407.9">FORMATO:</text>
<text x="573.6" y="404.8">1:1</text>
<text x="574.1" y="407.9">A2</text>
<text x="20.2" y="409.7" transform="rotate(-90 20.2 409.7)">DIRECTORY: C:\USERS\ELENA\DESKTOP\MO-D_1_CUCINA\FURNITURES\METOD_099-207-68.DWG | PLOTTED ON: 17/07/2017 16:16:35 | BY USER: ELENA CHERONI</text>
<text x="49.5" y="412.8">1</text>
<text x="106" y="412.8">2</text>
<text x="156" y="412.8">3</text>
<text x="206" y="412.8">4</text>
<text x="256" y="412.8">5</text>
<text x="306" y="412.8">6</text>
<text x="356" y="412.8">7</text>
<text x="406" y="412.8">8</text>
<text x="456" y="412.8">9</text>
<text x="505.3" y="412.8">10</text>
<text x="532.2" y="412">0</text>
<text x="542.2" y="412">0.0125m</text>
<text x="557.2" y="412">0.025m</text>
<text x="574.2" y="412">0.05m</text>
</g>
</svg>
